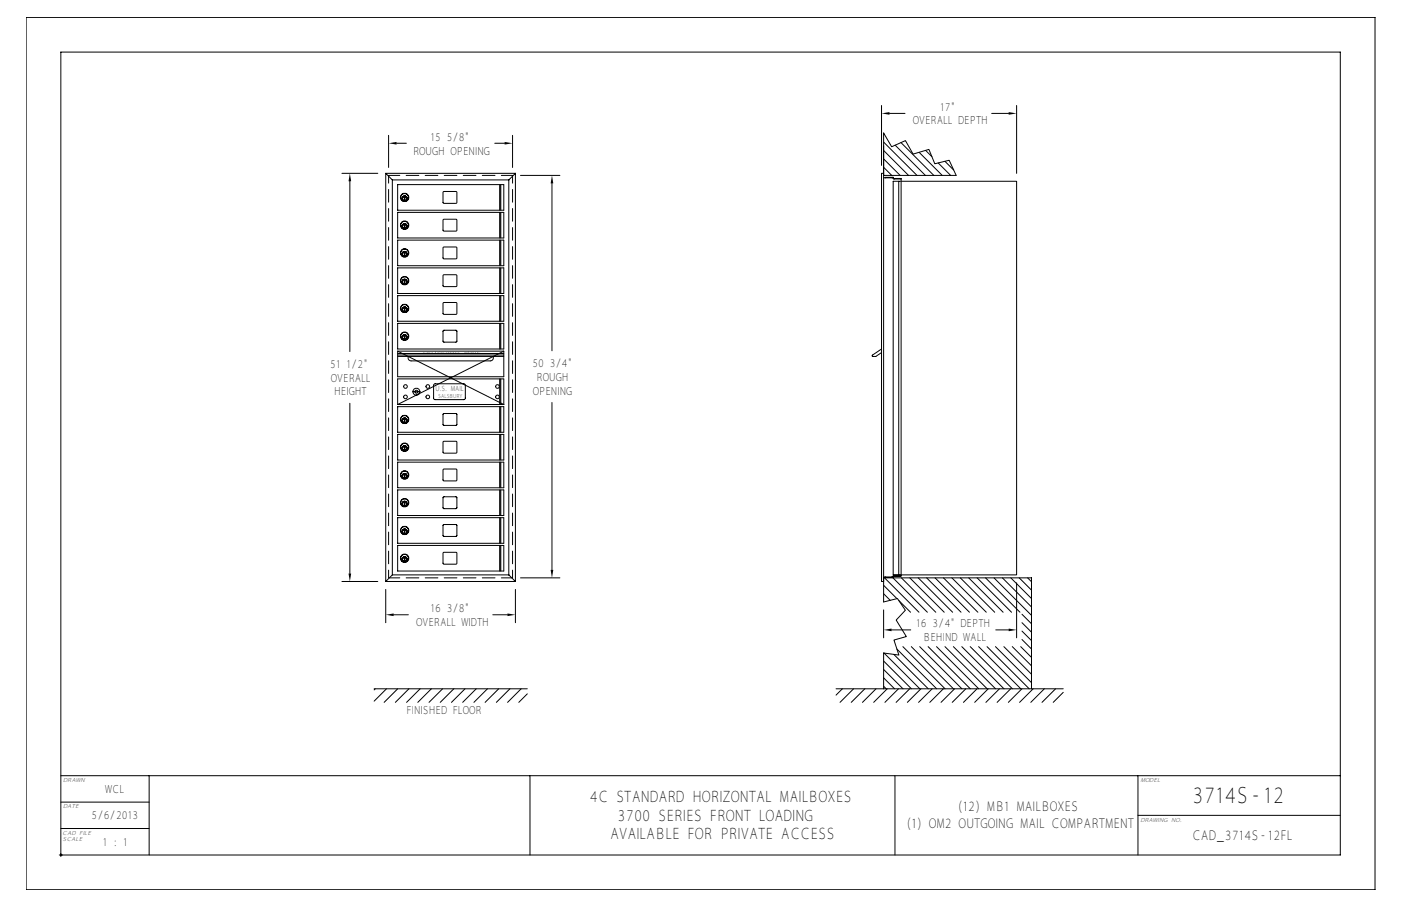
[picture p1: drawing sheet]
<svg xmlns="http://www.w3.org/2000/svg" width="432mm" height="279mm" viewBox="0 0 432 279" stroke-linecap="round" stroke-linejoin="round" font-family="sans-serif">
<g fill="none" stroke="#000" stroke-width=".31">
<path d="M8.1 5.4h415.7v269h-415.7zM271.7 32.5v18.5M274.1 35h4.8M305.7 35h5.2M313.3 32.5v21M105.4 53.5h11M107.8 55.9v52.5M118.9 53.5v125.8M118.9 53.5h40M118.9 53.5l2 2M119.8 41.7v10M120.9 55.5v121.8h35.9"/>
<path d="M120.9 55.5h35.9M122.2 44.2h3M122.6 56.9h32.7v7.9h-32.7zM136.6 59.1h4.1v3.5h-4.1zM152.5 44.2h3M154 56.9v7.9M154.3 56.9v7.9M156.8 55.5v121.8M158 41.7v10M158.9 53.5v125.8l-2.1-2M158.9 53.5l-2.1 2M160.4 54.1h12.2"/>
<path d="M170.1 56.5v51.7M272.3 54.8l3-.1v.5h2.4M272.3 54.1h22.4l-2.2-4.7-4.4 1.1-1.8-4.4-4.9 1.4-2.3-4.1-4.3 1.9-2.5-4.3v144.6l4.3-1 2.4 3.6-2.8 3 3.1 5.1-3.8 1.1 1.5 4.6-4.7-.6v11M272.3 53.5h-.6v125.8h.6M272.3 51.6l2.5 2.5M272.3 49l5.1 5.1M272.3 46.4l7.7 7.7M272.3 43.8l10.3 10.3M272.3 41.2l.3 .3M272.8 54.8v-.1h2.1v.1M275.3 55.9h38v121.4h-38zM275.6 55.2v-.2h2.1v122.6"/>
<path d="M275.9 44.8l9.3 9.3M277 55.9v121.4M277.7 44l10.1 10.1M283.3 47l7.1 7.1M285.3 46.4l1.9 1.9M289.2 50.3l3.8 3.8M291.2 49.7l2.7 2.7M122.6 65.5h32.7v7.9h-32.7zM122.6 74.1h32.7v7.9h-32.7zM124.2 78h1M124.2 69.4h1M124.2 60.9h1"/>
<path d="M124.6 60.9l.2 .8zM124.6 69.5l.2 .7zM124.6 78l.2 .8zM124.7 60.4v1M124.7 69v.9M124.7 77.5v1M136.6 76.3h4.1v3.4h-4.1zM136.6 67.7h4.1v3.5h-4.1zM154 65.5v7.9M154 74.1v7.9M154.3 65.5v7.9M154.3 74.1v7.9"/>
<path d="M122.6 82.6h32.7v7.9h-32.7zM122.6 91.2h32.7v7.9h-32.7zM122.6 99.7h32.7v7.9h-32.7zM124.2 95.1h1M124.2 86.6h1M124.6 95.2l.2 .7zM124.6 86.6l.2 .7zM124.7 86.1v.9M124.7 94.6v1M136.6 93.4h4.1v3.5h-4.1zM136.6 84.8h4.1v3.5h-4.1zM154 82.6v7.9"/>
<path d="M154 91.2v7.9M154 99.7v7.9M154.3 82.6v7.9M154.3 91.2v7.9M154.3 99.7v7.9M122.6 108.3l32.7 16.4M122.6 108.3v7.9h32.7v-7.9M122.6 109.5h32.7M122.6 109.9h32.7M122.6 109h32.7M122.6 108.3h32.7M124.2 103.7h1"/>
<path d="M124.6 103.7l.2 .8zM124.7 103.2v1M125.9 109.9a.95 .95 0 0 0 .8 1.4h24.4a.95 .95 0 0 0 .9-1.4M133.8 118.5l9.3-.1 .3 .4v4.1l-.5 .3h-9l-.3-.4zM136.6 101.9h4.1v3.5h-4.1zM154 116.8v7.9M154.3 116.8v7.9M155.3 108.3l-32.7 16.4M271.7 107.6l-2.9 2.2 1.1 .1 1.8-1.2M107.8 124.4v52.5M122.6 124.7h32.7M122.6 124.7v-7.9h32.7v7.9"/>
<path d="M122.6 125.4h32.7v7.9h-32.7zM122.6 134h32.7v7.9h-32.7zM124.2 137.9h1M124.2 129.4h1M124.6 129.4l.2 .7zM124.6 138l.2 .7zM124.7 128.9v.9M124.7 137.4v1M127.3 120.8h2.1M136.6 136.2h4.1v3.5h-4.1zM136.6 127.6h4.1v3.5h-4.1zM154 125.4v7.9"/>
<path d="M154 134v7.9M154.3 125.4v7.9M154.3 134v7.9M170.1 124.1v51.7M122.6 142.5h32.7v7.9h-32.7zM122.6 151.1h32.7v7.9h-32.7zM122.6 159.6h32.7v7.9h-32.7zM124.2 146.5h1M124.2 155h1M124.6 155.1l.2 .7zM124.6 146.5l.2 .8zM124.7 146v1"/>
<path d="M124.7 154.5v1M136.6 144.7h4.1v3.5h-4.1zM136.6 153.3h4.1v3.5h-4.1zM154 142.5v7.9M154 151.1v7.9M154 159.6v7.9M154.3 142.5v7.9M154.3 151.1v7.9M154.3 159.6v7.9M105.4 179.3h11M120.9 177.3l-2 2h40M122.6 168.2h32.7v7.9h-32.7z"/>
<path d="M124.2 172.2h1M124.2 163.6h1M124.6 163.6l.2 .8zM124.6 172.2l.2 .7zM124.7 163.1v1M124.7 171.7v.9M136.6 170.4h4.1v3.5h-4.1zM136.6 161.8h4.1v3.5h-4.1zM154 168.2v7.9M154.3 168.2v7.9M160.4 178.2h12.2M272.3 178.2h45.6v34.2"/>
<path d="M272.3 177.9h2.7v.2M272.6 178.2l10.6 10.6M274.9 177.9v.2M275.2 178.2l10.6 10.6M275.3 177.3h2.4M275.6 177.6v.1h2.1v-.1M277.7 177.6h-2.4v.5h-2.5v-.2M277.8 178.2l10.6 10.6M280.4 178.2l10.6 10.6M283 178.2l10.6 10.6M285.6 178.2l10.6 10.6M288.2 178.2l10.6 10.6"/>
<path d="M290.8 178.2l10.6 10.6M293.4 178.2l10.6 10.6M296 178.2l10.6 10.6M298.6 178.2l10.6 10.6M301.2 178.2l10.6 10.6M303.8 178.2l10.6 10.6M306.4 178.2l11.5 11.6M308.9 178.2l9 9M311.5 178.2l6.4 6.4M313.3 179.7v17M314.1 178.2l3.8 3.8M316.7 178.2l1.2 1.2"/>
<path d="M118.9 181.8v10.2M121.3 189.6h4.6M151.9 189.6h4.5M158.9 181.8v10.2M272.3 188.1v8.6M272.3 183.1l2.1 2M272.3 180.5l4.1 4.1M274.8 194.3h5.9M277 185.2l3.6 3.6M278.3 199.4l13 13M280.9 199.4l13 13M283.5 199.4l13 13"/>
<path d="M286.1 199.4l13 13M288.7 199.4l13 13M291.2 199.4l13 13M293.8 199.4l13 13M296.4 199.4l13 13M299 199.4l13 13M301.6 199.4l13 13M304.2 199.4l13 13M306.8 199.4l11.1 11.1M306.9 194.3h4M309.4 199.4l8.5 8.5M312 199.4l5.9 5.9"/>
<path d="M314.6 199.4l3.3 3.3M315 197.2l2.9 2.9M315 194.6l2.9 3M315 192l2.9 3M315 189.4l2.9 3M115.3 212.4h47.2M115.7 212.4l-.4 .4M119.1 212.4l-3.8 3.8M122.6 212.4l-4.2 4.2M126 212.4l-4.2 4.2M129.5 212.4l-4.2 4.2M132.9 212.4l-4.1 4.2"/>
<path d="M136.4 212.4l-4.2 4.2M139.9 212.4l-4.2 4.2M143.3 212.4l-4.2 4.2M146.8 212.4l-4.2 4.2M150.2 212.4l-4.1 4.2M153.7 212.4l-4.2 4.2M157.2 212.4l-4.2 4.2M160.6 212.4l-4.2 4.2M162.5 214l-2.6 2.6M257.7 212.4h70M259.6 212.4l-1.9 2M263.1 212.4l-4.2 4.2"/>
<path d="M266.5 212.4l-4.1 4.2M270 212.4l-4.2 4.2M272.3 206.5l6 5.9M272.3 211.6l.8 .8M272.3 209l3.4 3.4M272.3 203.9l8.6 8.5M272.5 201.4l11 11M273.5 212.4l-4.2 4.2M275.5 201.8l10.6 10.6M276.4 200.2l12.3 12.2M276.9 212.4l-4.2 4.2M280.4 212.4l-4.2 4.2"/>
<path d="M283.8 212.4l-4.2 4.2M287.3 212.4l-4.2 4.2M290.7 212.4l-4.1 4.2M294.2 212.4l-4.2 4.2M297.7 212.4l-4.2 4.2M301.1 212.4l-4.2 4.2M304.6 212.4l-4.2 4.2M308 212.4l-4.1 4.2M311.5 212.4l-4.2 4.2M315 212.4l-4.2 4.2M318.4 212.4l-4.2 4.2M321.9 212.4l-4.2 4.2"/>
<path d="M325.3 212.4l-4.1 4.2M327.7 213.5l-3.1 3.1M18.8 239.2h144.5M46 239.2v24.5M163.3 239.2h112.5v24.5M163.3 239.2v24.5M275.8 239.2h137.3M350.7 239.2v24.5M18.8 255.5h27.2M18.8 247.4h27.2M53.8 243.6l.7-.5 1.2-.3h55.3a2.68 2.68 0 0 1 2.6 2.7v6.3a2.68 2.68 0 0 1-2.6 2.7h-55.3a2.68 2.68 0 0 1-2.7-2.7v-6.7zM54.1 243.9l.5-.4 1.1-.3h55.3a2.3 2.3 0 0 1 2.3 2.3v6.3a2.3 2.3 0 0 1-2.3 2.3h-55.3a2.3 2.3 0 0 1-2.3-2.3v-6.7z"/>
<path d="M54.3 244.2l1.4-.6h55.3a1.91 1.91 0 0 1 1.9 1.9v6.3a1.91 1.91 0 0 1-1.9 1.9h-55.3a1.91 1.91 0 0 1-1.9-1.9v-6.3zM55 244.8l.7-.3h55.3l.6 .3 .3 .7v6.3l-.3 .7-.6 .3h-55.3l-.7-.3-.3-.7v-6.3zM55.1 249.8h1.2M55.1 249.4h5.9M55.1 246h56.5M55.1 245.6h56.5M55.1 251.7h56.5M55.1 251.4h56.5M55.1 246.4h1.7M55.1 246.8h1.4M55.1 247.2h1.3M55.1 247.5h1.2"/>
<path d="M55.1 247.9h1.2M55.1 248.3h1.2M55.1 248.7h1.4M55.1 249.1h1.6M55.1 250.2h1.3M55.1 250.6h1.4M55.1 251h1.8M55.1 245.2h56.4M55.1 252.1h56.4M55.6 244.9h55.5M55.6 252.4h55.5M55.7 244.9l-.4 .2-.2 .4v6.3l.2 .4 .4 .2"/>
<path d="M56.3 249.4a1.48 1.48 0 0 0 1.4 1.9M56.5 249.4l.2 1.1 .7 .5h3.9a1.52 1.52 0 0 0 1.2-1.4 1.52 1.52 0 0 0-1.2-1.5h-2.9l-.3-.3 .3-.3h2.3l.3 .4h1.5l-.1-1-.5-.5-4.2-.1a1.52 1.52 0 0 0-1.2 1.5 1.52 1.52 0 0 0 1.2 1.5h3l.3 .3-.3 .3h-2.3l-.3-.5M57.7 246.1a1.73 1.73 0 0 0-1.4 1.7 1.73 1.73 0 0 0 1.4 1.7M58.2 249.8h2.6M58.3 247.8h2.4M61.3 246.1a1.54 1.54 0 0 1 1.4 2h-.6l.4 .5 .2 1.1 1.9-3.5M62.2 246.4h2.3M62.3 248.3h1.2M62.5 246.8h1.8M62.6 248.7h.7M62.7 247.2h1.4M62.7 249.1h.4"/>
<path d="M62.7 247.5h1.2M62.7 247.9h1M64.2 251.1l.4-.9h2.7l.5 .9M64.2 251h3.5M64.4 250.6h3.1M64.8 246.3h2.4l2.5 4.7h-1.7l-.7-1.1h-2.7l-.6 1.1h-1.8zM66 247.3l.7 1.4h-1.5zM66 247.7l.3 .6h-.6zM67.3 246.2l2.4 4.4v-4.3M67.5 246.4h2.2M67.7 246.8h2M67.9 247.2h1.8"/>
<path d="M68.1 247.5h1.6M68.3 247.9h1.4M68.5 248.3h1.2M68.7 248.7h1M68.9 249.1h.8M69.1 249.4h.6M69.3 249.8h.4M69.9 246.3h1.5v3.6h3.9v1.1h-5.4zM71.6 246.8h3.9M71.6 247.2h3.7M71.6 247.5h3.7M71.6 247.9h3.7"/>
<path d="M71.6 248.3h3.7M71.6 248.7h3.8M75.5 251v-.4l.5 .5 .7 .2M75.8 246.4h-4.2v3h3.7M75.8 246.6l.9-.3h3.9l.7 .6 .2 1h-1.6l-.3-.4h-2.3l-.3 .3 .3 .3h3a1.52 1.52 0 0 1 1.2 1.5 1.52 1.52 0 0 1-1.2 1.4l-4.2-.1-.5-.4-.1-1.1h1.5l.3 .5h2.3l.3-.3-.3-.3h-2.9a1.56 1.56 0 0 1-.9-2.7zM76.7 246.1a1.75 1.75 0 0 0-1.5 1.2 1.75 1.75 0 0 0 .5 1.8h-4.1M77.2 249.8h2.6M77.4 249.4h2.2M77.5 247.5h2.1M77.5 247.9h2.1M80.3 246.1a1.54 1.54 0 0 1 1.4 2h-.7a1.77 1.77 0 0 1 .7 1.8 1.77 1.77 0 0 1-1.4 1.4M81.1 251h1.1"/>
<path d="M81.2 246.4h1M81.3 248.3h.9M81.5 250.6h.7M81.5 246.8h.7M81.5 248.7h.7M81.6 250.2h.6M81.6 247.2h.6M81.7 249.1h.5M81.7 249.8h.5M81.7 249.4h.5M81.7 247.5h.5M81.7 247.9h.5"/>
<path d="M82.2 246.3v4.7M84 247.4h2.6l.3 .4-.3 .3h-2.6zM84 249.2h2.6l.3 .4-.3 .3h-2.6zM84.2 247.6l2.5 .1-2.5 .2zM84.2 249.4l2.5 .2-2.5 .1zM87.1 246.1a1.62 1.62 0 0 1 1.3 2.4 1.69 1.69 0 0 1-1.2 2.8M87.1 246.3a1.44 1.44 0 0 1 1 2.3 1.49 1.49 0 0 1-.9 2.4h-4.8v-4.7h4.8M88 246.4h1.2M88.1 251h1.7M88.3 246.8h.9M88.4 250.6h1M88.5 248.3h.7"/>
<path d="M88.5 248.7h.7M88.5 247.2h.7M88.5 247.9h.7M88.5 247.5h.7M88.6 250.2h.7M88.6 249.1h.6M88.6 249.8h.6M88.6 249.4h.6M89.2 246.3v3.6a1.4 1.4 0 0 0 1.4 1.4M89.4 246.3h1.6v3.3l.3 .3 3-.1 .1-3.5h1.5l-.1 4.2-.5 .4-.6 .1-4.7-.1-.4-.4-.2-.6zM91.2 246.3l.1 3.4h2.9v-3.4M91.2 249.4h3"/>
<path d="M91.2 246.4h3M91.2 246.8h3M91.2 247.2h3M91.2 247.5h3M91.2 247.9h3M91.2 248.3h3M91.2 248.7h3M91.2 249.1h3M95.6 251h1.2M95.9 250.6h.9M96.1 250.2h.7M96.1 246.3v3.6a1.4 1.4 0 0 1-1.4 1.4"/>
<path d="M96.1 249.8h.7M96.1 249.4h.7M96.1 246.4h.7M96.1 246.8h.7M96.1 247.2h.7M96.1 247.5h.7M96.1 247.9h.7M96.1 248.3h.7M96.1 248.7h.7M96.1 249.1h.7M96.8 246.3v4.7M98.6 247.4h2.7l.2 1.1-.3 .2h-2.6z"/>
<path d="M98.8 247.6h2.4l.1 .8-2.5 .1zM98.8 247.9h2.5M98.8 248.3h2.5M98.8 250.2h2.5M98.8 250.6h2.5M98.8 251h2.5M101.3 250.2l-2.5-.1v.9M101.3 250.2v.8M101.8 246.1a1.4 1.4 0 0 1 1.4 1.4v1.1l1.6 .1M102.9 246.4l2.7 3.2v1.4M103 248.6v.2a.48 .48 0 0 0-.3 .5 .48 .48 0 0 0 .3 .4v1.3h-1.5v-.9l-.3-.2h-2.6v1.1h-1.6v-4.7h4.8l.9 .3a2.15 2.15 0 0 1 .3 2M103 246.3h2l1.6 1.8 1.6-1.8h2l-2.8 3.2v1.5h-1.6v-1.5z"/>
<path d="M103.1 249.4h2.4M103.1 249.1h2.1M103.2 247.2h.3M103.2 249.8h2.4M103.2 248.6l-.2 .7 .2 1.7M103.2 247.5h.6M103.2 247.9h1M103.2 248.3h1.3M103.2 250.2h2.4M103.2 250.6h2.4M103.2 251h2.4M105.2 246.1l1.4 1.6 1.4-1.6"/>
<path d="M105.4 246.4h2.4M105.8 246.8h1.7M106.1 247.2h1M106.4 247.5h.4M107.6 249.8h4M107.6 250.2h4M107.6 250.6h4M107.6 251h4M107.7 249.4h3.9M108 249.1h3.6M108.4 248.7h3.2M108.7 248.3h2.9"/>
<path d="M109 247.9h2.6M109.4 247.5h2.2M109.7 247.2h1.9M110 246.8h1.6M111 244.9l.4 .2 .2 .4v6.3l-.2 .4-.4 .2M111.6 246.4h-1.2l-2.8 3.2v1.4M350.7 251.4h62.4M18.3 263.7h394.8v-247.6h-394.3v248.1"/>
<circle cx="124.7" cy="69.7" r=".73"/>
<circle cx="124.7" cy="61.2" r=".73"/>
<circle cx="124.7" cy="78.3" r=".73"/>
<circle cx="124.7" cy="78.3" r=".7"/>
<circle cx="124.7" cy="69.7" r=".7"/>
<circle cx="124.7" cy="78" r="1.28"/>
<circle cx="124.7" cy="69.4" r="1.28"/>
<circle cx="124.7" cy="60.9" r="1.28"/>
<circle cx="124.7" cy="61.2" r=".7"/>
<circle cx="124.7" cy="78.3" r=".76"/>
<circle cx="124.7" cy="69.7" r=".76"/>
<circle cx="124.7" cy="61.2" r=".76"/>
<circle cx="124.7" cy="78" r="1.19"/>
<circle cx="124.7" cy="60.9" r="1.19"/>
<circle cx="124.7" cy="69.4" r="1.19"/>
<circle cx="124.7" cy="95.4" r=".73"/>
<circle cx="124.7" cy="95.4" r=".76"/>
<circle cx="124.7" cy="95.4" r=".7"/>
<circle cx="124.7" cy="95.1" r="1.19"/>
<circle cx="124.7" cy="86.6" r="1.28"/>
<circle cx="124.7" cy="86.9" r=".73"/>
<circle cx="124.7" cy="86.9" r=".7"/>
<circle cx="124.7" cy="95.1" r="1.28"/>
<circle cx="124.7" cy="86.9" r=".76"/>
<circle cx="124.7" cy="86.6" r="1.19"/>
<circle cx="124.7" cy="104" r=".76"/>
<circle cx="124.7" cy="104" r=".73"/>
<circle cx="124.7" cy="103.7" r="1.19"/>
<circle cx="124.7" cy="104" r=".7"/>
<circle cx="124.7" cy="103.7" r="1.28"/>
<circle cx="125" cy="119.2" r=".56"/>
<circle cx="131.9" cy="119.2" r=".56"/>
<circle cx="153.3" cy="119.2" r=".56"/>
<circle cx="124.7" cy="129.7" r=".76"/>
<circle cx="124.7" cy="129.7" r=".73"/>
<circle cx="124.7" cy="138.2" r=".73"/>
<circle cx="124.7" cy="138.2" r=".76"/>
<circle cx="124.7" cy="137.9" r="1.19"/>
<circle cx="124.7" cy="129.4" r="1.19"/>
<circle cx="124.7" cy="138.2" r=".7"/>
<circle cx="124.7" cy="129.7" r=".7"/>
<circle cx="124.7" cy="137.9" r="1.28"/>
<circle cx="124.7" cy="129.4" r="1.28"/>
<circle cx="125" cy="122.4" r=".56"/>
<circle cx="128.3" cy="120.8" r=".46"/>
<circle cx="128.3" cy="120.8" r="1.07"/>
<circle cx="131.9" cy="122.4" r=".56"/>
<circle cx="153.3" cy="122.4" r=".56"/>
<circle cx="124.7" cy="155.3" r=".73"/>
<circle cx="124.7" cy="146.8" r=".73"/>
<circle cx="124.7" cy="146.8" r=".76"/>
<circle cx="124.7" cy="155.3" r=".76"/>
<circle cx="124.7" cy="146.5" r="1.19"/>
<circle cx="124.7" cy="155" r="1.19"/>
<circle cx="124.7" cy="155.3" r=".7"/>
<circle cx="124.7" cy="146.8" r=".7"/>
<circle cx="124.7" cy="146.5" r="1.28"/>
<circle cx="124.7" cy="155" r="1.28"/>
<circle cx="124.7" cy="163.9" r=".73"/>
<circle cx="124.7" cy="163.9" r=".76"/>
<circle cx="124.7" cy="163.6" r="1.19"/>
<circle cx="124.7" cy="163.9" r=".7"/>
<circle cx="124.7" cy="172.2" r="1.28"/>
<circle cx="124.7" cy="172.4" r=".7"/>
<circle cx="124.7" cy="172.4" r=".73"/>
<circle cx="124.7" cy="163.6" r="1.28"/>
<circle cx="124.7" cy="172.4" r=".76"/>
<circle cx="124.7" cy="172.2" r="1.19"/>
</g>
<path d="M271.7 35l2.4-.4v.8zM310.9 34.6l2.4 .4-2.4 .4zM107.8 53.5l.4 2.4h-.8zM119.8 44.2l2.4-.4v.8zM155.5 43.8l2.5 .4-2.5 .4zM170.1 54.1l.4 2.4h-.8zM107.4 176.9h.8l-.4 2.4zM169.7 175.8h.8l-.4 2.4zM118.9 189.6l2.4-.4v.8zM156.4 189.2l2.5 .4-2.5 .4zM272.3 194.3l2.5-.5v.9zM310.9 193.8l2.4 .5-2.4 .4z" fill="#000"/>
<path d="M119.8 178.2v-124.1M158 178.2v-124.1" fill="none" stroke="#000" stroke-width=".31" stroke-dasharray="3.9 2" stroke-dashoffset="1.5"/>
<path d="M119.8 54.1h38.2M119.8 178.2h38.2" fill="none" stroke="#000" stroke-width=".31" stroke-dasharray="3.9 2" stroke-dashoffset=".5"/>
<path d="M47.8 240.2h113.2v21.2h-113.2z" fill-rule="evenodd" fill="#fff"/>
<text font-size="6.9" x="367.4" y="247.8">3714S-12</text>
<g font-size="4.8">
<text x="181.8" y="247.5">4C STANDARD HORIZONTAL MAILBOXES</text>
<text x="190.4" y="253.2">3700 SERIES FRONT LOADING</text>
<text x="188" y="258.9">AVAILABLE FOR PRIVATE ACCESS</text>
</g>
<g font-size="4.1">
<text x="295.2" y="250">(12) MB1 MAILBOXES</text>
<text x="279.4" y="255.4">(1) OM2 OUTGOING MAIL COMPARTMENT</text>
<text x="367.4" y="259">CAD_3714S-12FL</text>
</g>
<g font-size="3.5">
<text x="289.8" y="34.2">17&quot;</text>
<text x="281.3" y="38.2">OVERALL DEPTH</text>
<text x="127.3" y="47.7">ROUGH OPENING</text>
<text x="132.7" y="43.4">15 5/8&quot;</text>
<text x="101.8" y="113.5">51 1/2&quot;</text>
<text x="164.1" y="113.3">50 3/4&quot;</text>
<text x="102" y="117.8">OVERALL</text>
<text x="165.4" y="117.6">ROUGH</text>
<text x="103" y="121.9">HEIGHT</text>
<text x="164.2" y="121.7">OPENING</text>
<text x="132.7" y="188.8">16 3/8&quot;</text>
<text x="128.3" y="193.1">OVERALL WIDTH</text>
<text x="282.4" y="193.4">16 3/4&quot; DEPTH</text>
<text x="284.5" y="197.7">BEHIND WALL</text>
<text x="125.3" y="220.3">FINISHED FLOOR</text>
<text x="32.4" y="244.5">WCL</text>
<text x="28.2" y="252.6">5/6/2013</text>
<text x="31.7" y="260.8">1 : 1</text>
</g>
<text font-size="2.2" x="134.3" y="120.6">U.S. MAIL</text>
<g font-size="1.8">
<text x="19.5" y="241.2">DRAWN</text>
<text x="351.5" y="241.2">MODEL</text>
<text x="19.5" y="249.3">DATE</text>
<text x="19.2" y="257.5">CAD FILE</text>
<text x="351.5" y="253.4">DRAWING NO.</text>
<text x="19.3" y="259.5">SCALE</text>
</g>
<text font-size="1.7" x="135.1" y="122.6">SALSBURY</text>
<g font-size=".5">
<text x="130.4" y="108.8">OUTGOING</text>
<text x="143" y="108.8">MAIL</text>
</g>
</svg>
